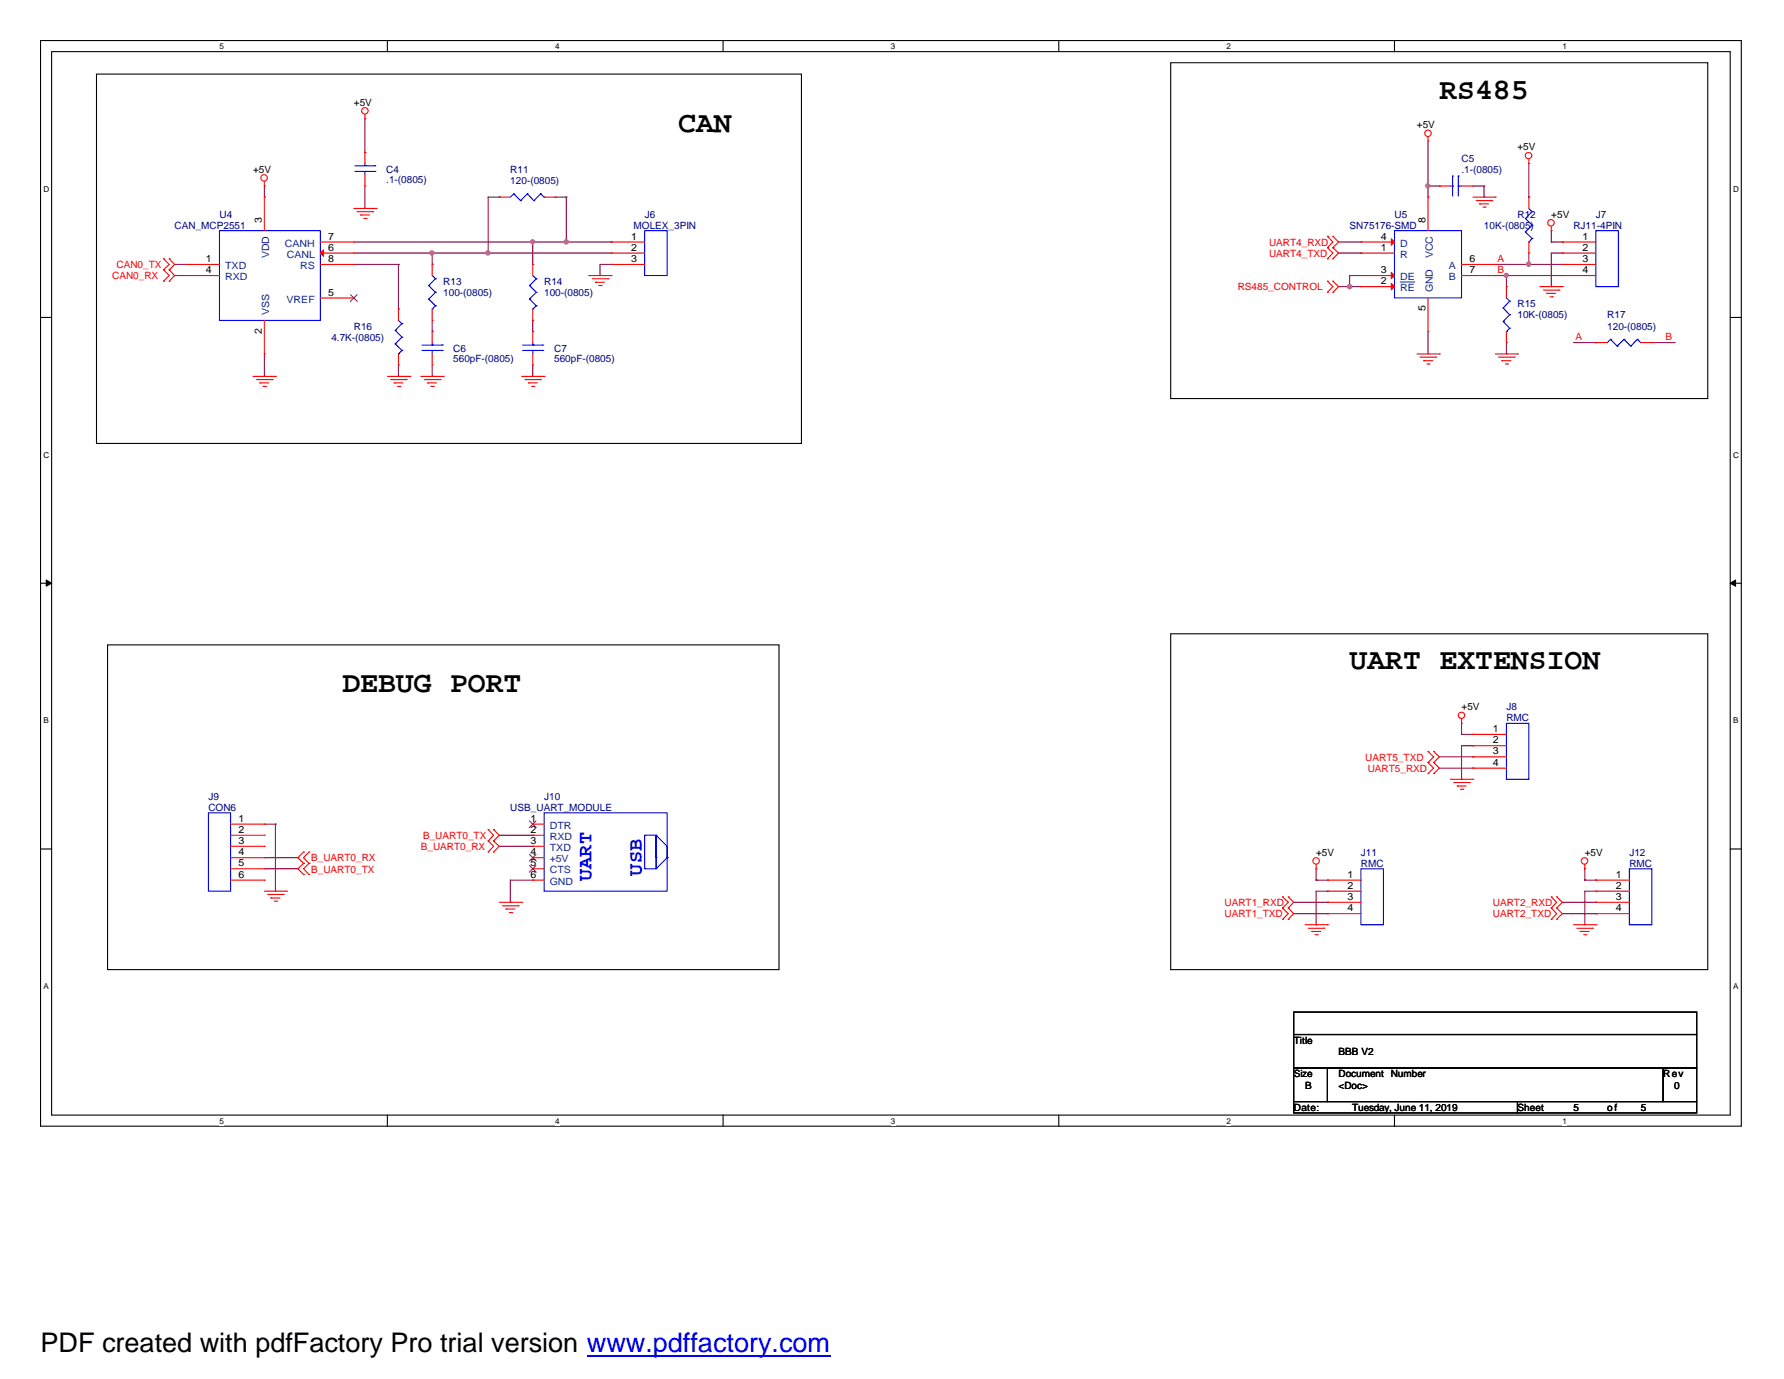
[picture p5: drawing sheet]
<svg xmlns="http://www.w3.org/2000/svg" width="279mm" height="216mm" viewBox="0 0 279 216" stroke-linecap="round" stroke-linejoin="round" font-family="sans-serif">
<path d="M6.3 6.3h266.4v170h-266.4zM8.1 8.1h262.9v166.5h-262.9z" fill="none" stroke="#000" stroke-width=".17"/>
<g fill="#fff">
<path d="M34.4 6.5h.7v1.5h-.7z"/>
<path d="M34.4 174.8h.7v1.4h-.7z"/>
</g>
<path d="M60.7 6.3v1.8M60.7 174.6v1.7" fill="none" stroke="#000" stroke-width=".17"/>
<g fill="#fff">
<path d="M87 6.5h.6v1.5h-.6z"/>
<path d="M87 174.8h.6v1.4h-.6z"/>
</g>
<path d="M113.2 6.3v1.8M113.2 174.6v1.7" fill="none" stroke="#000" stroke-width=".17"/>
<g fill="#fff">
<path d="M139.5 6.5h.7v1.5h-.7z"/>
<path d="M139.5 174.8h.7v1.4h-.7z"/>
</g>
<path d="M165.8 6.3v1.8M165.8 174.6v1.7" fill="none" stroke="#000" stroke-width=".17"/>
<g fill="#fff">
<path d="M192.1 6.5h.7v1.5h-.7z"/>
<path d="M192.1 174.8h.7v1.4h-.7z"/>
</g>
<path d="M218.4 6.3v1.8M218.4 174.6v1.7" fill="none" stroke="#000" stroke-width=".17"/>
<g fill="#fff">
<path d="M244.7 6.5h.7v1.5h-.7z"/>
<path d="M244.7 174.8h.7v1.4h-.7z"/>
<path d="M6.8 28.8h.9v1.5h-.9z"/>
<path d="M271.4 28.8h.9v1.5h-.9z"/>
<path d="M6.8 70.4h.9v1.5h-.9z"/>
<path d="M271.4 70.4h.9v1.5h-.9z"/>
</g>
<path d="M6.3 49.7h1.8M271 49.7h1.7" fill="none" stroke="#000" stroke-width=".17"/>
<g fill="#fff">
<path d="M6.8 112.1h.8v1.4h-.8z"/>
<path d="M271.4 112.1h.8v1.4h-.8z"/>
</g>
<path d="M6.3 91.3h1.8M271 91.3h1.7" fill="none" stroke="#000" stroke-width=".17"/>
<g fill="#000" stroke="#000" stroke-width=".16">
<path d="M7.2 90.8l.9 .5-.9 .5z" fill-rule="evenodd"/>
<path d="M271 91.3l.8-.5v1z" fill-rule="evenodd"/>
</g>
<g fill="#fff">
<path d="M6.8 153.7h.8v1.5h-.8z"/>
<path d="M271.4 153.7h.8v1.5h-.8z"/>
</g>
<g fill="none" stroke="#000" stroke-width=".17">
<path d="M15.1 11.6h110.4v57.8h-110.4zM183.3 9.8h84.2v52.6h-84.2zM183.3 99.2h84.2v52.6h-84.2zM16.8 101h105.2v50.8h-105.2zM6.3 132.9h1.8M271 132.9h1.7M202.6 158.5h63.1v3.5h-63.1zM202.6 162h63.1v5.2h-63.1zM202.6 167.2h5.3v5.3h-5.3zM202.6 172.5h35.1v1.7h-35.1zM207.9 167.2h52.6v5.3h-52.6zM237.7 172.5h28v1.7h-28z"/>
<path d="M260.5 167.2h5.2v5.3h-5.2z"/>
</g>
<g fill="none" stroke="#800040" stroke-width=".17">
<path d="M57.1 18.6v5.3M41.4 30.9h.1M41.4 29.1v1.8M55.4 37.9h40.3M55.4 39.6h40.3M57.1 32.6h.1M57.1 23.9h.1M57.1 29.1v3.5M67.7 39.6h.1M67.7 39.6v1.8M76.5 39.6h.1M78.2 30.9h.1"/>
<path d="M78.2 30.9h-1.7v8.7M83.4 37.9h.1M83.4 37.9v3.5M87 30.9h1.7M88.7 37.9h.1M88.7 30.9h.1M88.7 30.9v7M95.7 37.9h.1M95.7 39.6h.1M209.6 37.9h3.5M209.6 39.6h3.5M213.1 37.9h.1"/>
<path d="M213.1 39.6h.1M223.6 29.1h.1M223.6 30.9h.1M223.6 22.1v8.8M223.6 29.1h1.8M225.4 29.1h.1M230.7 29.1h1.7M232.4 30.9h.1M232.4 29.1h.1M232.4 29.1v1.8M239.4 30.9h.1M239.4 25.6v5.3"/>
<path d="M239.4 39.6v1.8M243 37.9h.1M243 36.1v1.8M243 37.9h1.7M244.7 37.9h.1M244.7 39.6h.1M244.7 39.6h-1.7v5.3M27.3 43.1h1.8M27.3 41.4h1.8M29.1 41.4h.1M29.1 43.1h.1M41.4 58.9h.1"/>
<path d="M41.4 55.4v3.5M55.4 41.4h7M62.4 48.4h.1M62.4 58.9h.1M62.4 41.4h.1M62.4 41.4v7M62.4 57.2v1.7M67.7 51.9h.1M67.7 41.4h.1M67.7 58.9h.1M67.7 50.2v1.7M67.7 57.2v1.7"/>
<path d="M83.4 51.9h.1M83.4 58.9h.1M83.4 41.4h.1M83.4 50.2v1.7M83.4 57.2v1.7M94 43.1h.1M95.7 41.4h.1M95.7 41.4h-1.7v1.7M209.6 44.9h3.5M211.4 44.9h.1M213.1 44.9h.1M213.1 43.1h.1"/>
<path d="M213.1 43.1h-1.7v1.8M223.6 55.4h.1M223.6 51.9v3.5M234.2 43.1h10.5M234.2 41.4h10.5M235.9 43.1h.1M235.9 55.4h.1M235.9 44.9h.1M235.9 43.1v1.8M235.9 53.6v1.8M239.4 41.4h.1M243 44.9h.1"/>
<path d="M244.7 41.4h.1M244.7 43.1h.1M246.4 53.6h3.5M249.9 53.6h.1M258.7 53.6h3.5M262.2 53.6h.1M225.4 118.5h5.3M228.9 115h.1M228.9 115h1.8M228.9 113.2v1.8M230.7 115h.1M230.7 118.5h.1"/>
<path d="M230.7 116.8h.1M230.7 116.8h-1.8v5.2M41.4 136h5.3M41.4 134.3h5.3M41.4 129h1.7M43.1 139.5h.1M43.1 129h.1M43.1 129v10.5M46.7 136h.1M46.7 134.3h.1M78.2 130.8h5.2M78.2 132.5h5.2"/>
<path d="M83.4 137.8h.1M83.4 130.8h.1M83.4 132.5h.1M83.4 137.8h-3.5v3.5M206.1 137.8h.1M206.1 137.8h1.8M206.1 136v1.8M207.9 137.8h.1M207.9 139.5h.1M207.9 139.5h-1.8v5.3M225.4 120.3h5.3M228.9 122h.1"/>
<path d="M230.7 120.3h.1M248.2 137.8h.1M248.2 136v1.8M248.2 137.8h1.7M249.9 139.5h.1M249.9 137.8h.1M249.9 139.5h-1.7v5.3M79.9 141.3h.1M202.6 141.3h5.3M202.6 143h5.3M206.1 144.8h.1M207.9 141.3h.1"/>
<path d="M207.9 143h.1M244.7 141.3h5.2M244.7 143h5.2M248.2 144.8h.1M249.9 141.3h.1M249.9 143h.1"/>
</g>
<g fill="#f0f" stroke="#f0f" stroke-width=".17">
<circle cx="235.9" cy="43.1" r=".32"/>
<circle cx="211.4" cy="44.9" r=".34"/>
<circle cx="223.6" cy="29.1" r=".32"/>
<circle cx="239.4" cy="41.4" r=".33"/>
<circle cx="76.4" cy="39.6" r=".33"/>
<circle cx="67.7" cy="39.6" r=".33"/>
<circle cx="83.4" cy="37.9" r=".32"/>
<circle cx="88.7" cy="37.9" r=".33"/>
</g>
<g fill="none" stroke="#f00" stroke-width=".17">
<path d="M57.1 18.6h.1M57.1 17.9v.7M41.4 29.1h.1M41.4 30.9h.1M41.4 28.4v.7M41.4 30.9v5.2M50.2 37.9h5.2M50.2 39.6h5.2M55.4 37.9h.1M55.4 39.6h.1M55.4 32.6h3.5M55.9 33.1h2.5"/>
<path d="M56.5 33.7h.1M56.5 33.7h1.4M57 34.2h.3M57.1 23.9h.1M57.1 29.1h.1M57.1 23.9v1.7M57.1 27.3v1.8M57.3 34.2h.1M58.4 33.1h.1M58.9 32.6h.1M78.2 30.9h.1M78.2 30.9h1.7"/>
<path d="M85.2 30.9h1.8M87 30.9h.1M95.7 37.9h.1M95.7 39.6h.1M95.7 37.9h5.3M95.7 39.6h5.3M207.9 38.8h.1M207.9 37h.1M207.9 38.8l.8 .8-.8 .9M207.9 37l.8 .9-.8 .9M208.7 38.8h.1M208.7 37h.1"/>
<path d="M208.7 38.8l.9 .8-.9 .9M208.7 37l.9 .9-.9 .9M213.1 37.9h.1M213.1 39.6h.1M213.1 37.9h5.3M213.1 39.6h5.3M223.6 22.1h.1M223.6 30.9h.1M223.6 21.4v.7M223.6 30.9v5.2M225.4 29.1h.1M225.4 29.1h1.8"/>
<path d="M228.9 29.1h1.8M230.7 29.1h.1M230.7 30.9h3.5M231.2 31.4h2.4M231.7 31.9h.1M231.7 31.9h1.4M232.2 32.4h.4M232.6 32.4h.1M233.6 31.4h.1M234.2 30.9h.1M239.4 25.6h.1M239.4 30.9h.1"/>
<path d="M239.4 39.6h.1M239.4 24.9v.7M239.4 30.9v1.7M239.4 37.9v1.7M243 36.1h.1M243 35.4v.7M244.7 37.9h.1M244.7 39.6h.1M244.7 37.9h5.2M244.7 39.6h5.2M25.6 42.2h.1M25.6 40.5h.1"/>
<path d="M25.6 44h.1M25.6 40.5l.9 .9-.9 .8M25.6 42.2l.9 .9-.9 .9M26.5 40.5h.1M26.5 42.2h.1M26.5 44h.1M26.5 40.5l.8 .9-.8 .8M26.5 42.2l.8 .9-.8 .9M29.1 41.4h.1M29.1 43.1h.1M29.1 43.1h5.3M29.1 41.4h5.3"/>
<path d="M39.6 58.9h3.5M40.2 59.4h2.4M40.7 59.9h.1M40.7 59.9h1.4M41.4 55.4h.1M41.4 50.2v5.2M42.6 59.4h.1M43.1 58.9h.1M50.2 41.4h5.2M50.2 46.7h5.2M55.4 41.4h.1M55.4 46.7h.1"/>
<path d="M60.7 58.9h3.5M61.2 59.4h2.4M61.7 59.9h.1M61.7 59.9h1.4M62.4 48.4h.1M62.4 57.2h.1M62.4 48.4v1.8M62.4 55.4v1.8M63.6 59.4h.1M64.2 58.9h.1M65.9 58.9h3.5M66.5 59.4h2.4"/>
<path d="M67 59.9h.1M67 59.9h1.4M67.7 51.9h.1M67.7 57.2h.1M67.7 41.4h.1M67.7 50.2h.1M67.7 41.4v1.7M67.7 48.4v1.8M67.7 51.9v1.7M67.7 55.4v1.8M68.9 59.4h.1M69.4 58.9h.1"/>
<path d="M81.7 58.9h3.5M82.2 59.4h2.5M82.8 59.9h.1M82.8 59.9h1.4M83.4 51.9h.1M83.4 57.2h.1M83.4 41.4h.1M83.4 50.2h.1M83.4 41.4v1.7M83.4 48.4v1.8M83.4 51.9v1.7M83.4 55.4v1.8"/>
<path d="M84.7 59.4h.1M85.2 58.9h.1M92.2 43.1h3.5M92.8 43.6h2.4M93.3 44.2h.1M93.3 44.2h1.4M93.8 44.7h.3M94.1 44.7h.1M95.2 43.6h.1M95.7 43.1h.1M95.7 41.4h.1M95.7 41.4h5.3"/>
<path d="M207.9 45.8h.1M207.9 44h.1M207.9 40.5h.1M207.9 44l.8 .9-.8 .9M208.7 44h.1M208.7 45.8h.1M208.7 40.5h.1M208.7 44l.9 .9-.9 .9M213.1 43.1h.1M213.1 44.9h.1M213.1 44.9h5.3M213.1 43.1h5.3"/>
<path d="M221.9 55.4h3.5M222.4 55.9h2.5M223 56.5h.1M223 56.5h1.4M223.5 57h.3M223.6 51.9h.1M223.6 46.7v5.2M223.8 57h.1M224.9 55.9h.1M225.4 55.4h.1M228.9 43.1h5.3M228.9 41.4h5.3"/>
<path d="M234.2 41.4h.1M234.2 43.1h.1M234.2 55.4h3.5M234.7 55.9h2.5M235.2 56.5h.1M235.2 56.5h1.4M235.8 57h.3M235.9 44.9h.1M235.9 53.6h.1M235.9 44.9v1.8M235.9 51.9v1.7M236.1 57h.1"/>
<path d="M237.2 55.9h.1M237.7 55.4h.1M241.2 44.9h3.5M241.7 45.4h2.5M242.2 45.9h.1M242.2 45.9h1.4M242.7 46.5h.4M243.1 46.5h.1M244.2 45.4h.1M244.7 44.9h.1M244.7 41.4h.1M244.7 43.1h.1"/>
<path d="M244.7 43.1h5.2M244.7 41.4h5.2M249.9 53.6h.1M249.9 53.6h1.8M257 53.6h1.7M258.7 53.6h.1M41.2 60.5h.4M41.6 60.5h.1M62.2 60.5h.4M62.6 60.5h.1M67.5 60.5h.4M67.9 60.5h.1"/>
<path d="M83.3 60.5h.3M83.6 60.5h.1M223.6 119.4h.1M223.6 117.6h.1M223.6 117.6l.9 .9-.9 .9M223.6 119.4l.9 .9-.9 .8M224.5 117.6h.1M224.5 119.4h.1M224.5 117.6l.9 .9-.9 .9M224.5 119.4l.9 .9-.9 .8M228.9 113.2h.1M228.9 112.5v.7"/>
<path d="M230.7 115h.1M230.7 116.8h.1M230.7 118.5h.1M230.7 115h5.2M230.7 116.8h5.2M230.7 118.5h5.2M36.1 129h5.3M36.1 130.8h5.3M36.1 132.5h5.3M36.1 134.3h5.3M36.1 136h5.3M36.1 137.8h5.3"/>
<path d="M41.4 129h.1M41.4 130.8h.1M41.4 132.5h.1M41.4 134.3h.1M41.4 136h.1M41.4 137.8h.1M41.4 139.5h3.5M44.9 139.5h.1M47.5 133.4h.1M47.5 135.2h.1M47.5 136.9h.1M47.5 133.4l-.8 .9 .8 .9"/>
<path d="M47.5 135.2l-.8 .8 .8 .9M48.4 135.2h.1M48.4 133.4h.1M48.4 136.9h.1M48.4 133.4l-.9 .9 .9 .9M48.4 135.2l-.9 .8 .9 .9M76.5 131.7h.1M76.5 133.4h.1M76.5 129.9h.1M76.5 131.7l.8 .8-.8 .9M76.5 129.9l.8 .9-.8 .9M77.3 133.4h.1"/>
<path d="M77.3 131.7h.1M77.3 129.9h.1M77.3 131.7l.9 .8-.9 .9M77.3 129.9l.9 .9-.9 .9M83.4 129h.1M83.4 130.8h.1M83.4 132.5h.1M83.4 134.3h.1M83.4 136h.1M83.4 137.8h.1M83.4 129h1.8M83.4 130.8h1.8"/>
<path d="M83.4 132.5h1.8M83.4 134.3h1.8M83.4 136h1.8M83.4 137.8h1.8M206.1 136h.1M206.1 135.3v.7M207.9 137.8h.1M207.9 139.5h.1M207.9 139.5h5.2M207.9 137.8h5.2M223.6 121.1h.1M224.5 121.1h.1"/>
<path d="M227.2 122h3.5M227.7 122.5h2.4M228.2 123.1h.1M228.2 123.1h1.4M228.7 123.6h.4M229.1 123.6h.1M230.1 122.5h.1M230.7 122h.1M230.7 120.3h.1M230.7 120.3h5.2M248.2 136h.1M248.2 135.3v.7"/>
<path d="M249.9 137.8h.1M249.9 139.5h.1M249.9 139.5h5.3M249.9 137.8h5.3M41.9 140h2.5M42.4 140.6h.1M42.4 140.6h1.5M43 141.1h.3M43.3 141.1h.1M44.4 140h.1M78.2 141.3h3.5M78.7 141.8h2.5"/>
<path d="M79.2 142.3h.1M79.2 142.3h1.4M79.8 142.9h.3M80.1 142.9h.1M81.2 141.8h.1M81.7 141.3h.1M200.9 143.9h.1M200.9 142.2h.1M200.9 140.4h.1M200.9 140.4l.9 .9-.9 .9M200.9 142.2l.9 .8-.9 .9M201.8 142.2h.1"/>
<path d="M201.8 143.9h.1M201.8 140.4h.1M201.8 142.2l.8 .8-.8 .9M201.8 140.4l.8 .9-.8 .9M204.4 144.8h3.5M204.9 145.3h2.4M205.4 145.8h.1M205.4 145.8h1.4M206 146.3h.3M206.3 146.3h.1M207.3 145.3h.1M207.9 144.8h.1"/>
<path d="M207.9 141.3h.1M207.9 143h.1M207.9 141.3h5.2M207.9 143h5.2M243 143.9h.1M243 142.2h.1M243 140.4h.1M243 142.2l.8 .8-.8 .9M243 140.4l.8 .9-.8 .9M243.8 142.2h.1M243.8 143.9h.1M243.8 140.4h.1"/>
<path d="M243.8 142.2l.9 .8-.9 .9M243.8 140.4l.9 .9-.9 .9M246.4 144.8h3.5M247 145.3h2.4M247.5 145.8h.1M247.5 145.8h1.4M248 146.3h.4M248.4 146.3h.1M249.4 145.3h.1M249.9 144.8h.1M249.9 141.3h.1M249.9 143h.1"/>
<path d="M249.9 141.3h5.3M249.9 143h5.3"/>
<circle cx="57.1" cy="17.4" r=".51"/>
<circle cx="41.4" cy="27.9" r=".51"/>
<circle cx="223.6" cy="20.9" r=".51"/>
<circle cx="239.4" cy="24.4" r=".5"/>
<circle cx="242.9" cy="34.9" r=".51"/>
<circle cx="228.9" cy="112" r=".5"/>
<circle cx="206.1" cy="134.8" r=".51"/>
<circle cx="248.2" cy="134.8" r=".51"/>
</g>
<g fill="none" stroke="#00f" stroke-width=".17">
<path d="M34.4 36.1h15.8v14.1h-15.8zM55.6 26.8h3.1M55.6 26h3.1M57.1 26h.1M57.1 26.8h.1M57.1 25.6v.4M57.1 26.8v.5M58.7 26.8h.1M58.7 26h.1M80.5 30.4h.1M80.5 30.4l-.6 .5M80.5 30.4l1 1"/>
<path d="M81.5 31.4h.1M82.6 30.4h.1M82.6 30.4l-1.1 1M82.6 30.4l1 1M83.6 31.4h.1M84.7 30.4h.1M84.7 30.4l-1.1 1M84.7 30.4l.5 .5M85.2 30.9h.1M101 36.1h3.5v7h-3.5zM218.4 36.1h10.5v10.6h-10.5zM227.2 29.1h.3"/>
<path d="M227.5 29.1h.1M227.5 27.6h.1M227.5 27.6v3.1M228.4 27.6h.1M228.4 29.1h.1M228.4 29.1h.5M228.4 27.6v3.1M238.9 34.2h.1M238.9 36.3h.1M238.9 34.2l1 1.1M238.9 36.3l1 1M239.4 37.9h.1"/>
<path d="M239.4 32.6l.5 .5M239.9 33.1h.1M239.9 35.3h.1M239.9 37.3h.1M239.9 33.1l-1 1.1M239.9 35.3l-1 1M239.9 37.3l-.5 .6M249.9 36.1h3.5v8.8h-3.5zM61.9 51.7h.1M61.9 53.8h.1M61.9 51.7l1 1.1M61.9 53.8l1 1.1"/>
<path d="M62.4 55.4h.1M62.4 50.2l.5 .5M62.9 50.7h.1M62.9 52.8h.1M62.9 54.9h.1M62.9 50.7l-1 1M62.9 52.8l-1 1M62.9 54.9l-.5 .5M66.1 54.9h3.2M66.1 54h3.2M67.1 44.7h.1M67.1 46.8h.1"/>
<path d="M67.1 44.7l1.1 1.1M67.1 46.8l1.1 1.1M67.7 54h.1M67.7 54.9h.1M67.7 48.4h.1M67.7 53.6v.4M67.7 54.9v.5M67.7 43.1l.5 .5M68.2 43.6h.1M68.2 45.8h.1M68.2 47.9h.1M68.2 43.6l-1.1 1.1"/>
<path d="M68.2 45.8l-1.1 1M68.2 47.9l-.5 .5M69.3 54.9h.1M69.3 54h.1M81.9 54.9h3.1M81.9 54h3.1M82.9 44.7h.1M82.9 46.8h.1M82.9 44.7l1.1 1.1M82.9 46.8l1.1 1.1M83.4 54h.1M83.4 54.9h.1"/>
<path d="M83.4 48.4h.1M83.4 53.6v.4M83.4 54.9v.5M83.4 43.1l.6 .5M84 43.6h.1M84 45.8h.1M84 47.9h.1M84 43.6l-1.1 1.1M84 45.8l-1.1 1M84 47.9l-.6 .5M85 54.9h.1M85 54h.1"/>
<path d="M235.4 48.2h.1M235.4 50.3h.1M235.4 48.2l1 1.1M235.4 50.3l1 1.1M235.9 51.9h.1M235.9 46.7l.5 .5M236.4 47.2h.1M236.4 49.3h.1M236.4 51.4h.1M236.4 47.2l-1 1M236.4 49.3l-1 1M236.4 51.4l-.5 .5"/>
<path d="M252.2 53.1h.1M252.2 53.1l-.5 .5M252.2 53.1l1.1 1.1M253.3 54.2h.1M254.3 53.1h.1M254.3 53.1l-1 1.1M254.3 53.1l1.1 1.1M255.4 54.2h.1M256.4 53.1h.1M256.4 53.1l-1 1.1M256.4 53.1l.6 .5M257 53.6h.1"/>
<path d="M235.9 113.2h3.5v8.8h-3.5zM32.6 127.3h3.5v12.2h-3.5zM85.2 127.3h19.3v12.2h-19.3zM101 130.8h1.7v5.2h-1.7zM102.7 136h.1M102.7 130.8h.1M102.7 134.3h.1M102.7 130.8v5.2M102.7 130.8l1.8 1.7v1.8M104.5 134.3h.1M104.5 134.3l-1.8 1.7M213.1 136h3.6v8.8h-3.6z"/>
<path d="M255.2 136h3.5v8.8h-3.5z"/>
</g>
<g fill="#f00" stroke="#f00" stroke-width=".17">
<path d="M50.2 39.6l.5-.5v1z" fill-rule="evenodd"/>
<path d="M217.9 37.4l.5 .5-.5 .5z" fill-rule="evenodd"/>
<path d="M217.9 42.6l.5 .5-.5 .5z" fill-rule="evenodd"/>
<path d="M217.9 44.4l.5 .5-.5 .5z" fill-rule="evenodd"/>
</g>
<path d="M54.9 46.1l1.1 1.1M55.9 46.1l-1 1.1M82.9 128.5l1.1 1.1M82.9 133.8l1.1 1M82.9 135.5l1.1 1.1M83.9 128.5l-1 1.1M83.9 133.8l-1 1M83.9 135.5l-1 1.1" fill="none" stroke="#804000" stroke-width=".16"/>
<path d="M219.3 44.2h2.3" fill="none" stroke="#004080" stroke-width=".16"/>
<path d="M91.9 212.3h38.1" fill="none" stroke="#00f" stroke-width=".3"/>
<g font-size="4.7">
<text x="225.4" y="15.5">RS485</text>
<text x="106.2" y="20.7">CAN</text>
<text x="211.4" y="104.8">UART EXTENSION</text>
<text x="53.6" y="108.3">DEBUG PORT</text>
</g>
<text font-size="4.2" x="6.3" y="211.7">PDF created with pdfFactory Pro trial version www.pdffactory.com</text>
<g font-size="3.2" fill="#00f">
<text x="92.6" y="138" transform="rotate(-90 92.6 138)">UART</text>
<text x="100.5" y="137.1" transform="rotate(-90 100.5 137.1)">USB</text>
</g>
<g font-size="1.6">
<text x="55.4" y="16.6">+5V</text>
<text x="221.9" y="20">+5V</text>
<text x="237.7" y="23.5">+5V</text>
<text x="39.6" y="27.1">+5V</text>
<text x="41" y="34.9" transform="rotate(-90 41 34.9)">3</text>
<text x="223.3" y="34.9" transform="rotate(-90 223.3 34.9)">8</text>
<text x="243" y="34.1">+5V</text>
<text x="32.3" y="41">1</text>
<text x="51.4" y="41">8</text>
<text x="51.4" y="37.5">7</text>
<text x="51.4" y="39.2">6</text>
<text x="98.8" y="37.5">1</text>
<text x="98.8" y="39.2">2</text>
<text x="98.8" y="41">3</text>
<text x="216.3" y="37.5">4</text>
<text x="216.3" y="39.2">1</text>
<text x="230.1" y="41">6</text>
<text x="247.8" y="37.5">1</text>
<text x="247.8" y="39.2">2</text>
<text x="247.8" y="41">3</text>
<text x="32.3" y="42.8">4</text>
<text x="51.4" y="46.3">5</text>
<text x="216.3" y="42.8">3</text>
<text x="216.3" y="44.5">2</text>
<text x="230.1" y="42.8">7</text>
<text x="247.8" y="42.8">4</text>
<text x="41" y="52.3" transform="rotate(-90 41 52.3)">2</text>
<text x="223.3" y="48.8" transform="rotate(-90 223.3 48.8)">5</text>
<text x="228.9" y="111.2">+5V</text>
<text x="233.8" y="114.6">1</text>
<text x="233.8" y="116.4">2</text>
<text x="233.8" y="118.1">3</text>
<text x="233.8" y="119.9">4</text>
<text x="37.3" y="128.7">1</text>
<text x="37.3" y="130.4">2</text>
<text x="83.1" y="128.7">1</text>
<text x="83.1" y="130.4">2</text>
<text x="37.3" y="132.1">3</text>
<text x="37.3" y="133.9">4</text>
<text x="37.3" y="135.6">5</text>
<text x="37.3" y="137.4">6</text>
<text x="83.1" y="132.1">3</text>
<text x="83.1" y="133.9">4</text>
<text x="83.1" y="135.6">5</text>
<text x="83.1" y="137.4">6</text>
<text x="206.1" y="133.9">+5V</text>
<text x="211" y="137.4">1</text>
<text x="248.2" y="133.9">+5V</text>
<text x="253.1" y="137.4">1</text>
<text x="211" y="139.1">2</text>
<text x="211" y="140.9">3</text>
<text x="211" y="142.7">4</text>
<text x="253.1" y="139.1">2</text>
<text x="253.1" y="140.9">3</text>
<text x="253.1" y="142.7">4</text>
<text x="202.6" y="163.4">Title</text>
<text x="209.6" y="165.1">BBB V2</text>
<text x="202.6" y="168.7">Size</text>
<text x="202.6" y="173.9">Date:</text>
<text x="204.4" y="170.4">B</text>
<text x="209.6" y="168.7">Document Number</text>
<text x="209.6" y="170.4">&lt;Doc&gt;</text>
<text x="211.8" y="173.9">Tuesday, June 11, 2019</text>
<text x="237.7" y="173.9">Sheet</text>
<text x="246.4" y="173.9">5</text>
<text x="251.7" y="173.9">of</text>
<text x="257" y="173.9">5</text>
<text x="260.5" y="168.7">Rev</text>
<text x="262.2" y="170.4">0</text>
</g>
<g font-size="1.6" fill="#000080">
<text x="60.5" y="27.1">C4</text>
<text x="60.5" y="28.6">.1-(0805)</text>
<text x="79.9" y="27.1">R11</text>
<text x="79.9" y="28.8">120-(0805)</text>
<text x="228.9" y="25.3">C5</text>
<text x="228.9" y="27.1">.1-(0805)</text>
<text x="27.3" y="35.8">CAN_MCP2551</text>
<text x="34.4" y="34.1">U4</text>
<text x="99.2" y="35.8">MOLEX_3PIN</text>
<text x="101" y="34.1">J6</text>
<text x="211.4" y="35.8">SN75176-SMD</text>
<text x="218.4" y="34.1">U5</text>
<text x="232.4" y="35.8">10K-(0805)</text>
<text x="237.7" y="34.1">R12</text>
<text x="246.4" y="35.8">RJ11-4PIN</text>
<text x="249.9" y="34.1">J7</text>
<text x="69.4" y="44.6">R13</text>
<text x="69.4" y="46.3">100-(0805)</text>
<text x="85.2" y="44.6">R14</text>
<text x="85.2" y="46.3">100-(0805)</text>
<text x="51.9" y="53.3">4.7K-(0805)</text>
<text x="55.4" y="51.6">R16</text>
<text x="237.7" y="48.1">R15</text>
<text x="237.7" y="49.8">10K-(0805)</text>
<text x="251.7" y="49.8">R17</text>
<text x="251.7" y="51.6">120-(0805)</text>
<text x="71" y="55.1">C6</text>
<text x="71" y="56.7">560pF-(0805)</text>
<text x="86.8" y="55.1">C7</text>
<text x="86.8" y="56.7">560pF-(0805)</text>
<text x="235.9" y="111.2">J8</text>
<text x="235.9" y="112.9">RMC</text>
<text x="32.6" y="125.2">J9</text>
<text x="85.2" y="125.2">J10</text>
<text x="32.6" y="127">CON6</text>
<text x="79.9" y="127">USB_UART_MODULE</text>
<text x="213.1" y="133.9">J11</text>
<text x="213.1" y="135.7">RMC</text>
<text x="255.2" y="133.9">J12</text>
<text x="255.2" y="135.7">RMC</text>
</g>
<g font-size="1.6" fill="#f00">
<text x="18.2" y="42">CAN0_TX</text>
<text x="198.8" y="40.2">UART4_TXD</text>
<text x="198.8" y="38.4">UART4_RXD</text>
<text x="234.5" y="41.1">A</text>
<text x="17.6" y="43.7">CAN0_RX</text>
<text x="193.8" y="45.5">RS485_CONTROL</text>
<text x="234.5" y="42.8">B</text>
<text x="246.8" y="53.3">A</text>
<text x="260.8" y="53.3">B</text>
<text x="213.8" y="119.1">UART5_TXD</text>
<text x="214.2" y="120.8">UART5_RXD</text>
<text x="66.3" y="131.3">B_UART0_TX</text>
<text x="48.7" y="134.8">B_UART0_RX</text>
<text x="48.7" y="136.6">B_UART0_TX</text>
<text x="65.9" y="133.1">B_UART0_RX</text>
<text x="191.8" y="143.6">UART1_TXD</text>
<text x="191.8" y="141.9">UART1_RXD</text>
<text x="233.8" y="143.6">UART2_TXD</text>
<text x="233.8" y="141.9">UART2_RXD</text>
</g>
<g font-size="1.6" fill="#004080">
<text x="42.2" y="40.5" transform="rotate(-90 42.2 40.5)">VDD</text>
<text x="44.6" y="38.6">CANH</text>
<text x="44.9" y="40.3">CANL</text>
<text x="219.3" y="38.6">D</text>
<text x="219.3" y="40.3">R</text>
<text x="224.4" y="40.5" transform="rotate(-90 224.4 40.5)">VCC</text>
<text x="35.3" y="42.1">TXD</text>
<text x="35.3" y="43.9">RXD</text>
<text x="44.9" y="47.4">VREF</text>
<text x="47" y="42.1">RS</text>
<text x="219.3" y="43.9">DE</text>
<text x="219.3" y="45.6">RE</text>
<text x="224.4" y="45.8" transform="rotate(-90 224.4 45.8)">GND</text>
<text x="226.9" y="42.1">A</text>
<text x="226.9" y="43.9">B</text>
<text x="42.2" y="49.3" transform="rotate(-90 42.2 49.3)">VSS</text>
<text x="86.1" y="129.8">DTR</text>
<text x="86.1" y="131.5">RXD</text>
<text x="86.1" y="133.2">TXD</text>
<text x="86.1" y="135">+5V</text>
<text x="86.1" y="136.7">CTS</text>
<text x="86.1" y="138.5">GND</text>
</g>
<g font-size="1.3">
<text x="34.4" y="7.7">5</text>
<text x="87" y="7.7">4</text>
<text x="139.5" y="7.7">3</text>
<text x="192.1" y="7.7">2</text>
<text x="244.7" y="7.7">1</text>
<text x="6.8" y="30">D</text>
<text x="271.4" y="30">D</text>
<text x="6.8" y="71.6">C</text>
<text x="271.4" y="71.6">C</text>
<text x="6.8" y="113.2">B</text>
<text x="271.4" y="113.2">B</text>
<text x="6.8" y="154.9">A</text>
<text x="271.4" y="154.9">A</text>
<text x="34.4" y="175.9">5</text>
<text x="87" y="175.9">4</text>
<text x="139.5" y="175.9">3</text>
<text x="192.1" y="175.9">2</text>
<text x="244.7" y="175.9">1</text>
</g>
</svg>
